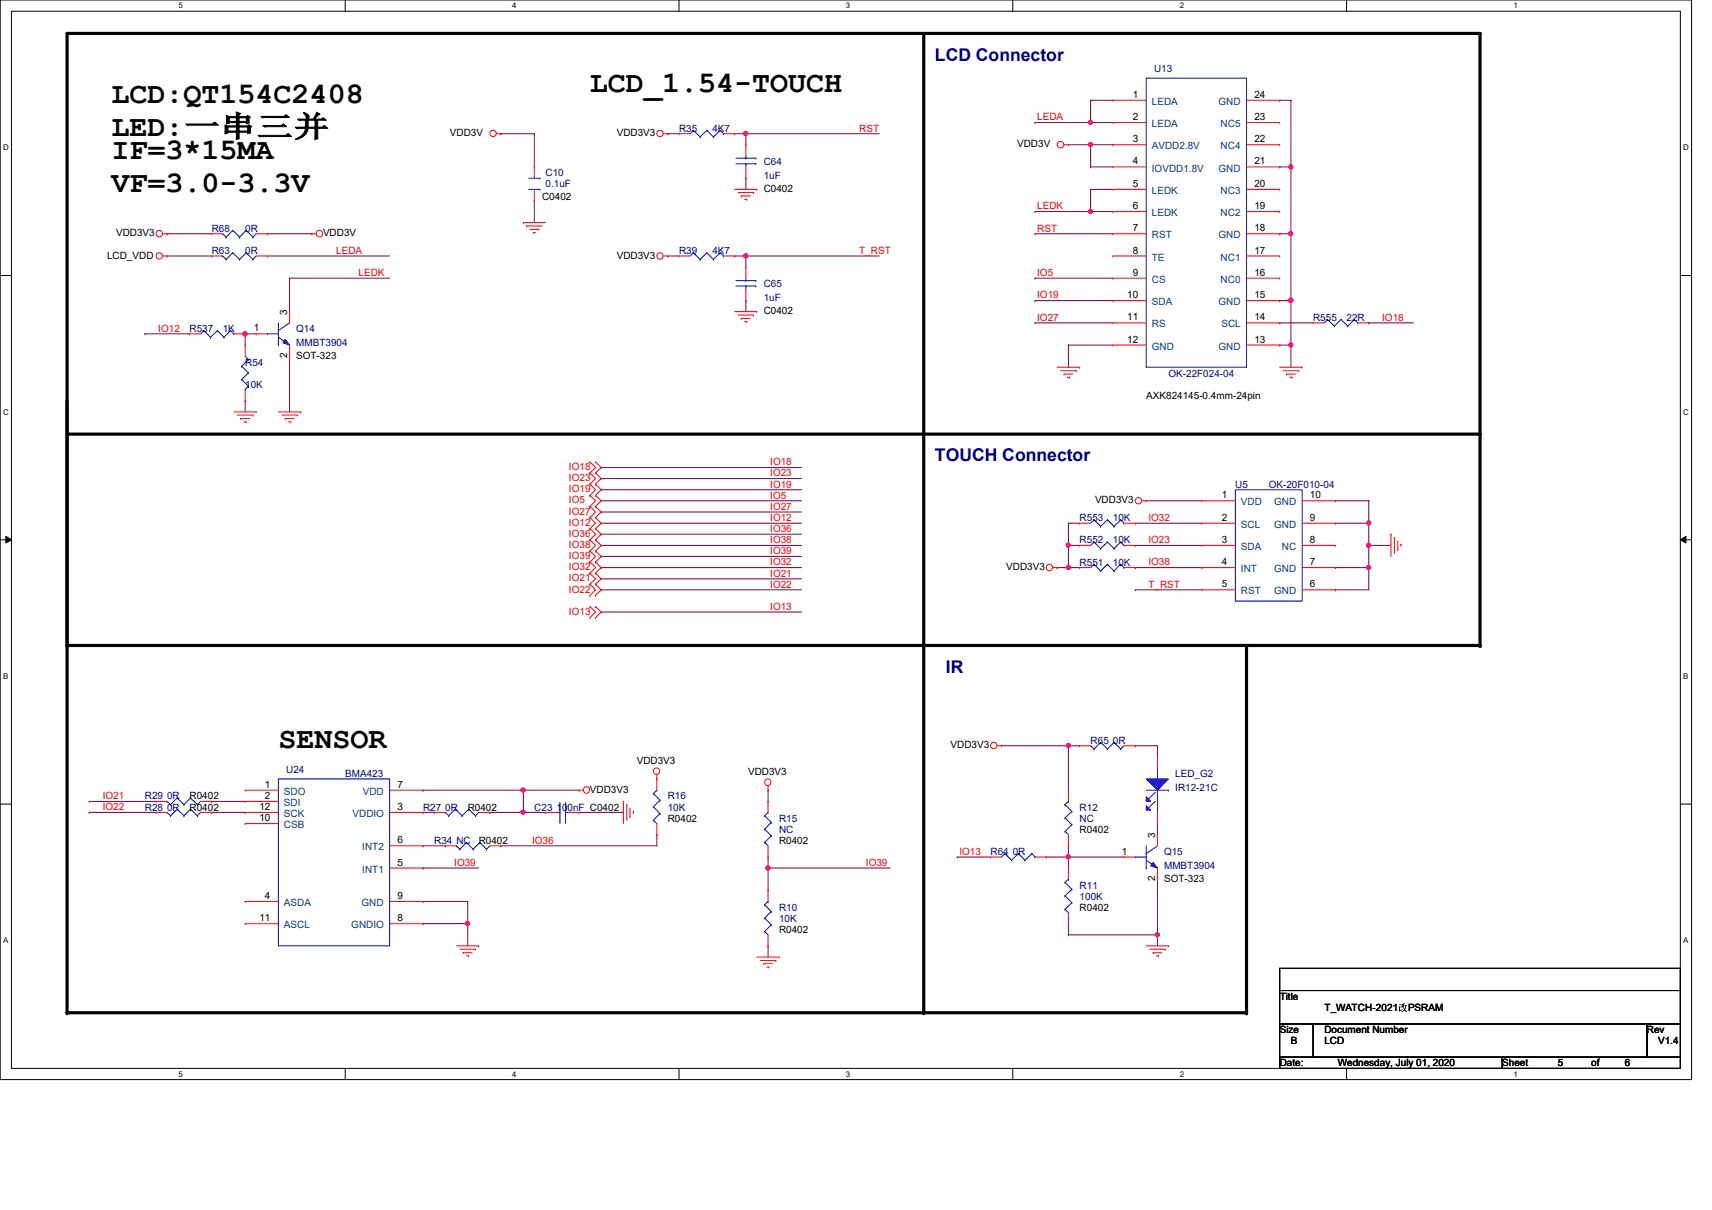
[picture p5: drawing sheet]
<svg xmlns="http://www.w3.org/2000/svg" width="297mm" height="210mm" viewBox="0 0 297 210" stroke-linecap="round" stroke-linejoin="round" font-family="sans-serif">
<path d="M0 0h293.5v187.3h-293.5zM2 1.9h289.5v183.4h-289.5z" fill="none" stroke="#000" stroke-width=".17"/>
<g fill="#fff">
<path d="M30.9 .2h.8v1.5h-.8z"/>
<path d="M30.9 185.5h.8v1.6h-.8z"/>
</g>
<path d="M59.9 0v1.9M59.9 185.3v2" fill="none" stroke="#000" stroke-width=".17"/>
<g fill="#fff">
<path d="M88.9 .2h.7v1.5h-.7z"/>
<path d="M88.9 185.5h.7v1.6h-.7z"/>
</g>
<path d="M117.8 0v1.9M117.8 185.3v2" fill="none" stroke="#000" stroke-width=".17"/>
<g fill="#fff">
<path d="M146.8 .2h.7v1.5h-.7z"/>
<path d="M146.8 185.5h.7v1.6h-.7z"/>
</g>
<path d="M175.7 0v1.9M175.7 185.3v2" fill="none" stroke="#000" stroke-width=".17"/>
<g fill="#fff">
<path d="M204.7 .2h.7v1.5h-.7z"/>
<path d="M204.7 185.5h.7v1.6h-.7z"/>
</g>
<path d="M233.6 0v1.9M233.6 185.3v2" fill="none" stroke="#000" stroke-width=".17"/>
<g fill="#fff">
<path d="M262.6 .2h.8v1.5h-.8z"/>
<path d="M262.6 185.5h.8v1.6h-.8z"/>
<path d="M.5 24.8h1v1.6h-1z"/>
<path d="M292.1 24.8h.9v1.6h-.9z"/>
<path d="M.5 70.7h1v1.5h-1z"/>
<path d="M292.1 70.7h.9v1.5h-.9z"/>
</g>
<path d="M0 47.8h2M291.5 47.8h2" fill="none" stroke="#000" stroke-width=".17"/>
<g fill="#fff">
<path d="M.5 116.5h.9v1.6h-.9z"/>
<path d="M292.1 116.5h.8v1.6h-.8z"/>
</g>
<path d="M0 93.6h2M1 93l1 .6-1 .6zM291.5 93.6l1-.6v1.2zM291.5 93.6h2" fill="none" stroke="#000" stroke-width=".17"/>
<path d="M1 93l1 .6-1 .6zM291.5 93.6l1-.6v1.2z" fill="#000"/>
<g fill="#fff">
<path d="M.5 162.4h.9v1.5h-.9z"/>
<path d="M292.1 162.4h.8v1.5h-.8z"/>
</g>
<path d="M0 139.5h2M291.5 139.5h2" fill="none" stroke="#000" stroke-width=".17"/>
<path d="M160.3 5.8v169.9M11.6 75.3h245.2M11.6 112h245.2v-106.2h-245.2v169.9h204.7v-63.7" fill="none" stroke="#000" stroke-width=".55"/>
<g fill="#000">
<circle cx="256.8" cy="5.8" r=".28"/>
<circle cx="160.3" cy="75.3" r=".28"/>
<circle cx="256.8" cy="75.3" r=".28"/>
<circle cx="11.6" cy="112" r=".28"/>
<circle cx="160.3" cy="112" r=".28"/>
<circle cx="256.8" cy="112" r=".28"/>
<circle cx="11.6" cy="175.7" r=".28"/>
<circle cx="160.3" cy="175.7" r=".28"/>
<circle cx="216.3" cy="175.7" r=".28"/>
</g>
<path d="M92.7 23.2h.1M92.7 34.8h.1M92.7 23.2v5.8M92.7 34.8v3.8M133.3 150.6h.1M133.3 150.6h21.2" fill="none" stroke="#7f003f" stroke-width=".17"/>
<circle cx="133.2" cy="150.6" r=".37" fill="#f0f"/>
<circle cx="133.2" cy="150.6" r=".37" fill="none" stroke="#f0f" stroke-width=".17"/>
<g fill="none" stroke="#7f003f" stroke-width=".17">
<path d="M86.9 23.2h.1M86.9 23.2h5.8M129.4 23.2h.1M129.4 30.9h.1M129.4 23.2h23.2M129.4 23.2v1.9M129.4 30.9v2M104.3 81.1h.1M104.3 83h.1M104.3 85h.1M104.3 88.8h.1M104.3 86.9h.1"/>
<path d="M104.3 90.8h.1M104.3 92.7h.1M104.3 98.5h.1M104.3 96.5h.1M104.3 81.1h34.8M104.3 83h34.8M104.3 85h34.8M104.3 88.8h34.8M104.3 86.9h34.8M104.3 90.8h34.8M104.3 92.7h34.8M104.3 98.5h34.8"/>
<path d="M104.3 96.5h34.8M104.3 102.3h.1M104.3 100.4h.1M104.3 102.3h34.8M104.3 100.4h34.8M133.3 137.1h.1M133.3 137.1v1.9M133.3 148.7h.1M133.3 150.6h.1M133.3 148.7v5.7M133.3 164.1h.1M133.3 164.1v1.9"/>
</g>
<circle cx="129.4" cy="23.2" r=".38" fill="#f0f"/>
<circle cx="129.4" cy="23.2" r=".38" fill="none" stroke="#f0f" stroke-width=".17"/>
<path d="M115.9 23.2h.1M115.9 23.2h1.9M127.5 23.2h.1M127.5 23.2h1.9M129.4 44.4h.1M129.4 52.2h.1M129.4 44.4h23.2M129.4 44.4v2M129.4 52.2v1.9" fill="none" stroke="#7f003f" stroke-width=".17"/>
<circle cx="129.4" cy="44.4" r=".37" fill="#f0f"/>
<circle cx="129.4" cy="44.4" r=".37" fill="none" stroke="#f0f" stroke-width=".17"/>
<path d="M115.9 44.4h.1M115.9 44.4h1.9M127.5 44.4h.1M127.5 44.4h1.9M90.8 137.1h.1M90.8 137.1h9.7M90.8 137.1v3.8M73.4 140.9h.1M73.4 140.9h1.9M90.8 140.9h.1M90.8 140.9h3.9" fill="none" stroke="#7f003f" stroke-width=".17"/>
<circle cx="90.8" cy="140.9" r=".37" fill="#f0f"/>
<circle cx="90.8" cy="140.9" r=".37" fill="none" stroke="#f0f" stroke-width=".17"/>
<circle cx="90.8" cy="137" r=".37" fill="#f0f"/>
<circle cx="90.8" cy="137" r=".37" fill="none" stroke="#f0f" stroke-width=".17"/>
<path d="M73.4 156.4h.1M73.4 156.4h7.7M81.1 160.2h.1M81.1 160.2v3.9" fill="none" stroke="#7f003f" stroke-width=".17"/>
<circle cx="81.1" cy="160.2" r=".37" fill="#f0f"/>
<circle cx="81.1" cy="160.2" r=".37" fill="none" stroke="#f0f" stroke-width=".17"/>
<g fill="none" stroke="#7f003f" stroke-width=".17">
<path d="M104.3 94.6h.1M104.3 94.6h34.8M185.4 98.5h.1M185.4 98.5h1.9M197 90.8h.1M197 94.6h.1M197 94.6h11.5M197 90.8h11.5M198.9 86.9h.1M198.9 86.9h9.6M15.5 139h.1M15.5 139h11.6"/>
<path d="M36.7 139h.1M36.7 139h5.8M73.4 137.1h.1M73.4 137.1h17.4M15.5 140.9h.1M15.5 140.9h11.6M36.7 140.9h.1M36.7 140.9h5.8M73.4 150.6h.1M73.4 146.7h.1M73.4 150.6h9.7M73.4 146.7h3.9"/>
<path d="M81.1 156.4h.1M81.1 156.4v3.8h-7.7M85 140.9h.1M85 140.9h5.8M86.9 146.7h.1M100.5 140.9h.1M100.5 140.9h7.7M114 144.8h.1M114 144.8v1.9h-27.1M73.4 160.2h.1"/>
</g>
<circle cx="185.3" cy="98.4" r=".37" fill="#f0f"/>
<circle cx="185.3" cy="98.4" r=".37" fill="none" stroke="#f0f" stroke-width=".17"/>
<g fill="none" stroke="#7f003f" stroke-width=".17">
<path d="M197 98.5h.1M197 98.5h11.5M231.7 86.9h.1M231.7 98.5h.1M231.7 98.5h5.8M231.7 86.9h5.8M237.5 86.9h.1M237.5 98.5h.1M237.5 98.5v3.8h-5.8M237.5 86.9v3.9M197 102.3h.1M197 102.3h11.5"/>
<path d="M231.7 102.3h.1"/>
</g>
<circle cx="237.5" cy="98.4" r=".37" fill="#f0f"/>
<circle cx="237.5" cy="98.4" r=".37" fill="none" stroke="#f0f" stroke-width=".17"/>
<path d="M231.7 90.8h.1M231.7 90.8h5.8M237.5 94.6h.1M237.5 90.8h.1M237.5 94.6h3.8M237.5 90.8v3.8" fill="none" stroke="#7f003f" stroke-width=".17"/>
<circle cx="237.5" cy="90.7" r=".38" fill="#f0f"/>
<circle cx="237.5" cy="90.7" r=".38" fill="none" stroke="#f0f" stroke-width=".17"/>
<path d="M29 44.4h.1M29 44.4h7.7M42.5 57.9h.1M42.5 57.9h1.9M42.5 57.9v2M46.4 44.4h.1M46.4 44.4h21.2M50.2 48.3h.1M50.2 48.3h17.4M50.2 61.8h.1M50.2 61.8v9.7" fill="none" stroke="#7f003f" stroke-width=".17"/>
<circle cx="42.5" cy="57.9" r=".38" fill="#f0f"/>
<circle cx="42.5" cy="57.9" r=".38" fill="none" stroke="#f0f" stroke-width=".17"/>
<path d="M189.2 21.3h.1M189.2 21.3h3.9M25.1 57.9h.1M25.1 57.9h7.8M29 40.6h.1M29 40.6h7.7M50.2 48.3h.1M50.2 48.3v5.8M185.4 59.9h.1M185.4 59.9v3.8M185.4 59.9h7.7" fill="none" stroke="#7f003f" stroke-width=".17"/>
<circle cx="189.2" cy="21.2" r=".37" fill="#f0f"/>
<circle cx="189.2" cy="21.2" r=".37" fill="none" stroke="#f0f" stroke-width=".17"/>
<path d="M189.2 17.4h.1M189.2 17.4h3.9M189.2 17.4v3.9M189.2 36.7h.1M189.2 36.7h3.9" fill="none" stroke="#7f003f" stroke-width=".17"/>
<circle cx="189.2" cy="36.7" r=".37" fill="#f0f"/>
<circle cx="189.2" cy="36.7" r=".37" fill="none" stroke="#f0f" stroke-width=".17"/>
<path d="M179.6 36.7h.1M179.6 21.3h.1M179.6 21.3h9.6M189.2 32.9h.1M189.2 25.1h.1M189.2 32.9h3.9M189.2 32.9v3.8h-9.6M189.2 25.1h3.9" fill="none" stroke="#7f003f" stroke-width=".17"/>
<circle cx="189.2" cy="25.1" r=".37" fill="#f0f"/>
<circle cx="189.2" cy="25.1" r=".37" fill="none" stroke="#f0f" stroke-width=".17"/>
<path d="M179.6 40.6h.1M179.6 48.3h.1M179.6 52.2h.1M179.6 56h.1M179.6 40.6h13.5M179.6 48.3h13.5M179.6 52.2h13.5M179.6 56h13.5M185.4 94.6h.1M185.4 94.6h1.9" fill="none" stroke="#7f003f" stroke-width=".17"/>
<circle cx="185.3" cy="94.6" r=".37" fill="#f0f"/>
<circle cx="185.3" cy="94.6" r=".37" fill="none" stroke="#f0f" stroke-width=".17"/>
<g fill="none" stroke="#7f003f" stroke-width=".17">
<path d="M185.4 25.1h.1M185.4 25.1h3.8M189.2 29h.1M189.2 25.1h.1M189.2 29h3.9M189.2 25.1v3.9M183.4 98.5h.1M185.4 94.6h.1M185.4 90.8h.1M185.4 90.8v7.7h-2M185.4 90.8h1.9M104.3 106.2h.1"/>
<path d="M104.3 106.2h34.8M185.4 129.4h.1M185.4 129.4h1.9"/>
</g>
<circle cx="185.3" cy="129.3" r=".38" fill="#f0f"/>
<circle cx="185.3" cy="129.3" r=".38" fill="none" stroke="#f0f" stroke-width=".17"/>
<path d="M200.8 162.2h.1M200.8 162.2v1.9" fill="none" stroke="#7f003f" stroke-width=".17"/>
<circle cx="200.8" cy="162.2" r=".37" fill="#f0f"/>
<circle cx="200.8" cy="162.2" r=".37" fill="none" stroke="#f0f" stroke-width=".17"/>
<path d="M46.4 40.6h.1M46.4 40.6h7.7M42.5 69.5h.1M42.5 69.5v2M166.1 148.7h.1M166.1 148.7h5.8M185.4 148.7h.1M185.4 148.7h9.6" fill="none" stroke="#7f003f" stroke-width=".17"/>
<circle cx="185.3" cy="148.6" r=".38" fill="#f0f"/>
<circle cx="185.3" cy="148.6" r=".38" fill="none" stroke="#f0f" stroke-width=".17"/>
<g fill="none" stroke="#7f003f" stroke-width=".17">
<path d="M224 29h.1M224 29v11.6M173.8 129.4h.1M173.8 129.4h11.6M185.4 129.4h.1M185.4 129.4v7.7M197 129.4h.1M197 129.4h3.8M200.8 129.4h.1M200.8 129.4v1.9M181.5 148.7h.1M181.5 148.7h3.9"/>
<path d="M185.4 148.7h.1M185.4 146.7h.1M185.4 146.7v3.9M200.8 152.5h.1M200.8 142.9h.1M200.8 152.5v9.7h-15.4M200.8 142.9v1.9M185.4 160.2h.1M185.4 162.2h.1M185.4 160.2v2"/>
</g>
<circle cx="223.9" cy="29" r=".38" fill="#f0f"/>
<circle cx="223.9" cy="29" r=".38" fill="none" stroke="#f0f" stroke-width=".17"/>
<path d="M222 17.4h.1M222 17.4h2M222 29h.1M222 29h2M222 40.6h.1M222 40.6h2M224 40.6h.1M224 40.6v11.6" fill="none" stroke="#7f003f" stroke-width=".17"/>
<circle cx="223.9" cy="52.1" r=".38" fill="#f0f"/>
<circle cx="223.9" cy="52.1" r=".38" fill="none" stroke="#f0f" stroke-width=".17"/>
<circle cx="224" cy="40.5" r=".37" fill="#f0f"/>
<circle cx="224" cy="40.5" r=".37" fill="none" stroke="#f0f" stroke-width=".17"/>
<path d="M222 52.2h.1M222 52.2h2M224 59.9h.1M224 59.9v3.8" fill="none" stroke="#7f003f" stroke-width=".17"/>
<circle cx="224" cy="59.8" r=".37" fill="#f0f"/>
<circle cx="224" cy="59.8" r=".37" fill="none" stroke="#f0f" stroke-width=".17"/>
<path d="M224 17.4h.1M224 17.4v11.6M222 59.9h.1M222 56h.1M222 56h5.8M224 52.2h.1M224 52.2v7.7h-2M237.5 56h.1M237.5 56h7.7" fill="none" stroke="#7f003f" stroke-width=".17"/>
<circle cx="223.9" cy="52.1" r=".38" fill="#f0f"/>
<circle cx="223.9" cy="52.1" r=".38" fill="none" stroke="#f0f" stroke-width=".17"/>
<path d="M237.5 94.6h.1M237.5 94.6v3.9" fill="none" stroke="#7f003f" stroke-width=".17"/>
<circle cx="237.5" cy="94.6" r=".37" fill="#f0f"/>
<circle cx="237.5" cy="94.6" r=".37" fill="none" stroke="#f0f" stroke-width=".17"/>
<g fill="none" stroke="#f00" stroke-width=".17">
<path d="M86.1 23.2h.8M86.9 23.2h.1M90.8 38.6h.1M90.8 38.6h3.9M91.4 39.2h.1M91.4 39.2h2.7M91.9 39.8h1.6M93.5 39.8h.1M115.1 23.2h.8M115.9 23.2h.1M127.5 32.9h3.8M128.1 33.4h2.7"/>
<path d="M128.6 34h.1M128.6 34h1.6M129.2 34.6h.4M129.6 34.6h.1M130.8 33.4h.1M131.3 32.9h.1M184.6 25.1h.8M185.4 25.1h.1M28.2 44.4h.8M28.2 40.6h.8M29 44.4h.1M29 40.6h.1"/>
<path d="M54.1 40.6h.1M54.1 40.6h.8M92.5 40.3h.1M92.5 40.3h.4M115.1 44.4h.8M115.9 44.4h.1M127.5 54.1h3.8M128.1 54.7h2.7M128.6 55.2h.1M128.6 55.2h1.6M129.2 55.8h.4M129.6 55.8h.1"/>
<path d="M130.8 54.7h.1M131.3 54.1h.1M40.6 71.5h3.8M41.2 72h2.7M41.7 72.6h.1M41.7 72.6h1.6M42.3 73.2h.4M42.7 73.2h.1M43.9 72h.1M44.4 71.5h.1M48.3 71.5h3.9M48.9 72h2.7"/>
<path d="M49.5 72.6h.1M49.5 72.6h1.5M50 73.2h.5M50.5 73.2h.1M51.6 72h.1M52.2 71.5h.1M183.4 63.7h3.9M184 64.3h2.7M184.6 64.9h.1M184.6 64.9h1.5M185.2 65.4h.4M185.6 65.4h.1"/>
<path d="M186.7 64.3h.1M187.3 63.7h.1M222 63.7h3.9M222.6 64.3h2.7M223.2 64.9h.1M223.2 64.9h1.5M223.8 65.4h.4M224.2 65.4h.1M225.3 64.3h.1M225.9 63.7h.1M102.4 80.1h.1M102.4 82h.1"/>
<path d="M102.4 84h.1M102.4 85.9h.1M102.4 87.8h.1M102.4 89.8h.1M102.4 91.7h.1M102.4 93.6h.1M102.4 95.6h.1M102.4 97.5h.1M102.4 99.4h.1M102.4 80.1l.9 1-.9 .9M102.4 82l.9 1-.9 1M102.4 84l.9 1-.9 .9"/>
<path d="M102.4 85.9l.9 1-.9 .9M102.4 87.8l.9 1-.9 1M102.4 89.8l.9 1-.9 .9M102.4 91.7l.9 1-.9 .9M102.4 95.6l.9 .9-.9 1M102.4 97.5l.9 1-.9 .9M102.4 99.4l.9 1-.9 .9M102.4 93.6l.9 1-.9 1M103.3 82h.1M103.3 80.1h.1M103.3 84h.1M103.3 85.9h.1"/>
<path d="M103.3 87.8h.1M103.3 89.8h.1M103.3 91.7h.1M103.3 93.6h.1M103.3 97.5h.1M103.3 95.6h.1M103.3 99.4h.1M103.3 80.1l1 1-1 .9M103.3 82l1 1-1 1M103.3 84l1 1-1 .9M103.3 85.9l1 1-1 .9M103.3 87.8l1 1-1 1"/>
<path d="M103.3 89.8l1 1-1 .9M103.3 91.7l1 1-1 .9M103.3 95.6l1 .9-1 1M103.3 97.5l1 1-1 .9M103.3 99.4l1 1-1 .9M103.3 93.6l1 1-1 1M182.7 98.5h.7M183.4 98.5h.1M198.1 86.9h.8M198.9 86.9h.1M208.5 86.9h.1M208.5 90.8h.1"/>
<path d="M208.5 94.6h.1M208.5 98.5h.1M208.5 86.9h5.8M208.5 98.5h5.8M208.5 90.8h5.8M208.5 94.6h5.8M225.9 86.9h5.8M225.9 98.5h5.8M225.9 90.8h5.8M225.9 94.6h5.8M231.7 98.5h.1M231.7 94.6h.1"/>
<path d="M231.7 90.8h.1M231.7 86.9h.1M241.3 92.7h.1M241.3 92.7v3.8M241.9 93.3h.1M241.9 93.3v2.7M242.5 95.4h.1M242.5 93.9v1.5M243.1 94.4h.1M243.1 94.4v.4M102.4 101.3h.1M102.4 103.3h.1"/>
<path d="M102.4 105.2h.1M102.4 107.1h.1M102.4 101.3l.9 1-.9 1M102.4 105.2l.9 1-.9 .9M103.3 101.3h.1M103.3 103.3h.1M103.3 107.1h.1M103.3 105.2h.1M103.3 101.3l1 1-1 1M103.3 105.2l1 1-1 .9M208.5 102.3h.1M208.5 102.3h5.8"/>
<path d="M225.9 102.3h5.8M231.7 102.3h.1M42.5 139h.1M42.5 137.1h.1M42.5 137.1h5.8M42.5 139h5.8M67.6 137.1h5.8M73.4 137.1h.1M100.5 137.1h.1M100.5 137.1h.7M108.2 139h.1M108.2 139v3.9"/>
<path d="M108.8 139.6h.1M108.8 139.6v2.7M114 135.1h.1M114 134.4v2.7M133.3 137.1h.1M133.3 139h.1M133.3 136.3v.8M133.3 139v1.9M173 129.4h.8M173.8 129.4h.1M42.5 156.4h.1M42.5 140.9h.1"/>
<path d="M42.5 142.9h.1M42.5 156.4h5.8M42.5 140.9h5.8M42.5 142.9h5.8M67.6 146.7h5.8M67.6 150.6h5.8M67.6 156.4h5.8M67.6 140.9h5.8M73.4 146.7h.1M73.4 150.6h.1M73.4 156.4h.1M73.4 140.9h.1"/>
<path d="M75.3 140.9h.1M75.3 140.9h2M83.1 140.9h1.9M85 140.9h.1M109.3 141.7h.1M109.3 140.2v1.5M109.9 140.8h.1M109.9 140.8v.3M114 144.8h.1M114 142.9v1.9M133.3 148.7h.1M133.3 146.7v2"/>
<path d="M185.4 150.6h.1M185.4 150.6v1.9M185.4 158.3v1.9M42.5 160.2h.1M42.5 160.2h5.8M67.6 160.2h5.8M73.4 160.2h.1M79.2 164.1h3.9M79.8 164.7h2.7M80.3 165.3h.1M80.3 165.3h1.6M80.9 165.8h.4"/>
<path d="M81.3 165.8h.1M82.5 164.7h.1M83.1 164.1h.1M131.3 166h3.9M131.9 166.6h2.7M132.5 167.2h.1M132.5 167.2h1.5M133.1 167.8h.3M133.4 167.8h.1M134.6 166.6h.1M135.2 166h.1M185.4 160.2h.1"/>
<path d="M198.9 164.1h3.8M199.5 164.7h2.7M200.1 165.3h.1M200.1 165.3h1.5M200.6 165.8h.4M201 165.8h.1M202.2 164.7h.1M202.7 164.1h.1"/>
<circle cx="85.5" cy="23.2" r=".56"/>
<circle cx="114.5" cy="23.2" r=".56"/>
<circle cx="184" cy="25.1" r=".56"/>
<circle cx="27.6" cy="40.5" r=".56"/>
<circle cx="27.6" cy="44.4" r=".56"/>
<circle cx="55.4" cy="40.5" r=".57"/>
<circle cx="114.5" cy="44.4" r=".56"/>
<circle cx="182.1" cy="98.4" r=".56"/>
<circle cx="197.5" cy="86.9" r=".56"/>
<circle cx="101.8" cy="137" r=".56"/>
<circle cx="113.9" cy="133.8" r=".56"/>
<circle cx="133.2" cy="135.7" r=".56"/>
<circle cx="172.4" cy="129.3" r=".56"/>
</g>
<path d="M222 168h69.5v3.8h-69.5zM222 171.8h69.5v5.8h-69.5zM222 177.6h5.8v5.8h-5.8zM227.8 177.6h57.9v5.8h-57.9zM285.7 177.6h5.8v5.8h-5.8zM222 183.4h38.6v1.9h-38.6zM260.6 183.4h30.9v1.9h-30.9z" fill="none" stroke="#000" stroke-width=".17"/>
<g fill="none" stroke="#00f" stroke-width=".17">
<path d="M214.3 85h11.6v19.3h-11.6zM48.3 135.1h19.3v29h-19.3zM113.4 140h.1M113.4 137.7h.1M113.4 140l1.1 1.1M113.4 137.7l1.1 1.1M114 137.1h.1M114 137.1l-.6 .6M114.5 138.8h.1M114.5 138.8l-1.1 1.2M77.3 140.9h.1M77.3 140.9l.5 .6"/>
<path d="M77.8 141.5h.1M79 140.4h.1M79 140.4l1.2 1.1M79 140.4l-1.2 1.1M80.2 141.5h.1M81.3 140.4h.1M81.3 140.4l1.2 1.1M81.3 140.4l-1.1 1.1M82.5 141.5h.1M83.1 140.9l-.6 .6M113.4 142.3h.1M113.4 142.3l.6 .6"/>
<path d="M114.5 141.1h.1M114.5 141.1l-1.1 1.2M132.7 146.1h.1M132.7 143.8h.1M132.7 141.5h.1M132.7 146.1l.6 .6M132.7 143.8l1.1 1.2M132.7 141.5l1.1 1.2M133.3 140.9h.1M133.3 140.9l-.6 .6M133.8 145h.1M133.8 142.7h.1"/>
<path d="M133.8 145l-1.1 1.1M133.8 142.7l-1.1 1.1M184.8 157.7h.1M184.8 155.4h.1M184.8 153.1h.1M184.8 157.7l.6 .6M184.8 155.4l1.2 1.2M184.8 153.1l1.2 1.2M185.4 152.5h.1M185.4 152.5l-.6 .6M186 156.6h.1M186 154.3h.1"/>
<path d="M186 156.6l-1.2 1.1M186 154.3l-1.2 1.1"/>
</g>
<path d="M198.9 135.1h3.8l-1.9 2z" fill="#00f"/>
<path d="M198.9 135.1h3.8l-1.9 2z" fill="none" stroke="#00f" stroke-width=".17"/>
<path d="M198.9 138.2l.7 .8h-.7z" fill="#00f"/>
<path d="M198.9 138.2l.7 .8h-.7z" fill="none" stroke="#00f" stroke-width=".17"/>
<path d="M198.9 139.8l.7 .7h-.7z" fill="#00f"/>
<g fill="none" stroke="#00f" stroke-width=".17">
<path d="M198.9 13.5h17.4v50.2h-17.4zM40.4 40h.1M40.4 40l1.2 1.1M40.4 40l-1.2 1.1M42.7 40h.1M42.7 40l1.2 1.1M42.7 40l-1.1 1.1M91.7 32.9h2M91.7 30.9h2M93.7 32.9h.1M93.7 30.9h.1M38.6 44.4h.1"/>
<path d="M38.6 40.6h.1M38.6 44.4l.6 .6M38.6 40.6l.6 .5M39.2 45h.1M39.2 41.1h.1M40.4 43.9h.1M40.4 43.9l1.2 1.1M40.4 43.9l-1.2 1.1M41.6 45h.1M41.6 41.1h.1M42.7 43.9h.1M42.7 43.9l1.2 1.1"/>
<path d="M42.7 43.9l-1.1 1.1M43.9 45h.1M43.9 41.1h.1M44.4 44.4l-.5 .6M44.4 40.6l-.5 .5M46.4 57.9h.1M46.4 57.9h1.9M48.3 57.4h.1M48.3 59.9h.1M48.3 58.5l1.9 1.4M48.3 56v3.9M50.2 59.9h.1"/>
<path d="M50.2 56l-1.9 1.4M230.3 55.4h.1M230.3 55.4l-.5 .6M230.3 55.4l1.2 1.2M231.5 56.6h.1M232.7 55.4h.1M232.7 55.4l-1.2 1.2M232.7 55.4l1.1 1.2M233.8 56.6h.1M235 55.4h.1M235 55.4l-1.2 1.2M235 55.4l.6 .6"/>
<path d="M235.6 56h.1M41.9 63.5h.1M41.9 65.8h.1M41.9 63.5l1.2 1.2M41.9 65.8l1.2 1.2M42.5 67.6h.1M42.5 61.8l.6 .6M43.1 62.4h.1M43.1 64.7h.1M43.1 67h.1M43.1 62.4l-1.2 1.1M43.1 64.7l-1.2 1.1"/>
<path d="M43.1 67l-.6 .6M29 139h.1M29 139l.6 .6M29.6 139.6h.1M30.7 138.4h.1M30.7 138.4l1.2 1.2M30.7 138.4l-1.1 1.2M31.9 139.6h.1M33.1 138.4h.1M33.1 138.4l1.1 1.2M33.1 138.4l-1.2 1.2M34.2 139.6h.1"/>
<path d="M34.8 139l-.6 .6M184.8 139.6h.1M184.8 139.6l1.2 1.2M185.4 139h.1M185.4 139l-.6 .6M198.9 139.8l.7 .7h-.7zM198.9 137.1h3.8M199.3 138.6h.1M200.4 137.5l-1.1 1.1M200.4 139l-1.1 1.2M200.8 133.2h.1M200.8 133.2v1.9"/>
<path d="M200.8 137.1v3.8M202.7 137.1h.1M184.8 144.2h.1M184.8 141.9h.1M184.8 144.2l.6 .6M184.8 141.9l1.2 1.1M186 143h.1M186 140.8h.1M186 143l-1.2 1.2M186 140.8l-1.2 1.1M199.3 140.2h.1M200.8 140.9h.1"/>
</g>
<g fill="none" stroke="#f00" stroke-width=".17">
<path d="M193.1 17.4h.1M193.1 17.4h5.8M216.3 17.4h5.7M222 17.4h.1M92.7 34.8h.1M92.7 29h.1M92.7 29v1.9M92.7 32.9v1.9M193.1 21.3h.1M193.1 25.1h.1M193.1 29h.1M193.1 32.9h.1"/>
<path d="M193.1 36.7h.1M193.1 21.3h5.8M193.1 25.1h5.8M193.1 29h5.8M193.1 32.9h5.8M193.1 36.7h5.8M216.3 21.3h5.7M216.3 25.1h5.7M216.3 29h5.7M216.3 32.9h5.7M216.3 36.7h5.7M222 36.7h.1"/>
<path d="M222 32.9h.1M222 29h.1M222 25.1h.1M222 21.3h.1M36.7 44.4h.1M36.7 40.6h.1M36.7 44.4h1.9M36.7 40.6h1.9M42.5 59.9h.1M42.5 59.9v1.9M44.4 44.4h2M44.4 40.6h2"/>
<path d="M46.4 44.4h.1M46.4 40.6h.1M193.1 40.6h.1M193.1 44.4h.1M193.1 48.3h.1M193.1 52.2h.1M193.1 56h.1M193.1 59.9h.1M193.1 44.4h5.8M193.1 56h5.8M193.1 40.6h5.8M193.1 48.3h5.8"/>
<path d="M193.1 52.2h5.8M193.1 59.9h5.8M216.3 44.4h5.7M216.3 56h5.7M216.3 40.6h5.7M216.3 48.3h5.7M216.3 52.2h5.7M216.3 59.9h5.7M222 59.9h.1M222 56h.1M222 52.2h.1M222 48.3h.1"/>
<path d="M222 44.4h.1M222 40.6h.1M227.8 56h.1M227.8 56h2M235.6 56h1.9M237.5 56h.1M42.5 69.5h.1M42.5 67.6v1.9M27.1 139h.1M27.1 139h1.9M34.8 139h1.9M36.7 139h.1"/>
<path d="M185.4 137.1h.1M185.4 137.1v1.9M200.8 131.3h.1M200.8 131.3v1.9M185.4 146.7h.1M185.4 144.8v1.9M200.8 142.9h.1M200.8 140.9v2"/>
</g>
<path d="M49.5 58.9l.7 1-1.1-.4z" fill="#00f"/>
<g fill="none" stroke="#00f" stroke-width=".17">
<path d="M49.5 58.9l.7 1-1.1-.4zM189.2 129.4h.1M189.2 129.4l.6 .5M189.8 129.9h.1M191 128.8h.1M191 128.8l1.1 1.1M191 128.8l-1.2 1.1M192.1 129.9h.1M193.3 128.8h.1M193.3 128.8l1.1 1.1M193.3 128.8l-1.2 1.1M194.4 129.9h.1"/>
<path d="M195 129.4l-.6 .5M197 148.7h.1M197 148.7h1.9M198.9 148.1h.1M198.9 150.6h.1M198.9 149.2l1.9 1.4M198.9 146.7v3.9M200.8 150.6h.1M200.8 146.7l-1.9 1.4"/>
</g>
<path d="M44.4 57.9h.1M44.4 57.9h2M50.2 54.1h.1M50.2 54.1v1.9M50.2 59.9v1.9M50.2 61.8h.1M187.3 129.4h.1M187.3 129.4h1.9M195 129.4h2M197 129.4h.1" fill="none" stroke="#f00" stroke-width=".17"/>
<path d="M200.1 149.6l.7 1-1.2-.4z" fill="#00f"/>
<g fill="none" stroke="#00f" stroke-width=".17">
<path d="M120.3 22.6h.1M120.3 22.6l-.5 .6M120.3 22.6l1.2 1.1M121.5 23.7h.1M122.6 22.6h.1M122.6 22.6l-1.1 1.1M122.6 22.6l1.2 1.1M123.8 23.7h.1M125 22.6h.1M125 22.6l-1.2 1.1M125 22.6l.5 .6M125.5 23.2h.1"/>
<path d="M127.7 28.4h3.4M127.7 27.4h3.4M129.4 27.4h.1M129.4 28.4h.1M129.4 27.1v.3M129.4 28.4v.6M131.1 28.4h.1M131.1 27.4h.1M35.4 57.4h.1M35.4 57.4l-.6 .5M35.4 57.4l1.1 1.1M36.5 58.5h.1"/>
<path d="M37.7 57.4h.1M37.7 57.4l-1.2 1.1M37.7 57.4l1.2 1.1M38.9 58.5h.1M40 57.4h.1M40 57.4l-1.1 1.1M40 57.4l.6 .5M40.6 57.9h.1M120.3 43.9h.1M120.3 43.9l-.5 .5M120.3 43.9l1.2 1.1M121.5 45h.1"/>
<path d="M122.6 43.9h.1M122.6 43.9l-1.1 1.1M122.6 43.9l1.2 1.1M123.8 45h.1M125 43.9h.1M125 43.9l-1.2 1.1M125 43.9l.5 .5M125.5 44.4h.1M127.7 49.6h3.4M127.7 48.7h3.4M129.4 48.7h.1M129.4 49.6h.1"/>
<path d="M129.4 48.3v.4M129.4 49.6v.6M131.1 49.6h.1M131.1 48.7h.1M189.8 94h.1M189.8 90.2h.1M189.8 97.9h.1M189.8 94l-.6 .6M189.8 94l1.2 1.2M189.8 90.2l-.6 .6M189.8 90.2l1.2 1.1M189.8 97.9l-.6 .6"/>
<path d="M189.8 97.9l1.2 1.2M191 95.2h.1M191 91.3h.1M191 99.1h.1M192.1 94h.1M192.1 90.2h.1M192.1 97.9h.1M192.1 94l-1.1 1.2M192.1 94l1.2 1.2M192.1 90.2l-1.1 1.1M192.1 90.2l1.2 1.1M192.1 97.9l-1.1 1.2"/>
<path d="M192.1 97.9l1.2 1.2M193.3 95.2h.1M193.3 91.3h.1M193.3 99.1h.1M194.4 94h.1M194.4 90.2h.1M194.4 97.9h.1M194.4 94l-1.1 1.2M194.4 94l.6 .6M194.4 90.2l-1.1 1.1M194.4 90.2l.6 .6M194.4 97.9l-1.1 1.2"/>
<path d="M194.4 97.9l.6 .6M195 94.6h.1M195 90.8h.1M195 98.5h.1M97.2 139.2v3.5M98.1 139.2v3.5M29 140.9h.1M29 140.9l.6 .6M29.6 141.5h.1M30.7 140.4h.1M30.7 140.4l1.2 1.1M30.7 140.4l-1.1 1.1"/>
<path d="M31.9 141.5h.1M33.1 140.4h.1M33.1 140.4l1.1 1.1M33.1 140.4l-1.2 1.1M34.2 141.5h.1M34.8 140.9l-.6 .6M79.2 146.7h.1M79.2 146.7l.6 .6M79.8 147.3h.1M80.9 146.1h.1M80.9 146.1l1.2 1.2M80.9 146.1l-1.1 1.2"/>
<path d="M82.1 147.3h.1M83.3 146.1h.1M83.3 146.1l1.1 1.2M83.3 146.1l-1.2 1.2M84.4 147.3h.1M85 146.7l-.6 .6M96.6 140.9h.6M97.2 142.7h.1M97.2 140.9h.1M98.1 140.9h.1M98.1 142.7h.1M98.1 140.9h.4"/>
<path d="M132.7 159.3h.1M132.7 157h.1M132.7 159.3l1.1 1.1M132.7 157l1.1 1.1M133.3 156.4h.1M133.3 156.4l-.6 .6M133.8 158.1h.1M133.8 158.1l-1.1 1.2M174.4 148.1h.1M174.4 148.1l-.6 .6M174.4 148.1l1.1 1.1M175.5 149.2h.1"/>
<path d="M176.7 148.1h.1M176.7 148.1l-1.2 1.1M176.7 148.1l1.1 1.1M177.8 149.2h.1M179 148.1h.1M179 148.1l-1.2 1.1M179 148.1l.6 .6M179.6 148.7h.1M200.1 149.6l.7 1-1.2-.4zM132.7 161.6h.1M132.7 161.6l.6 .6M133.8 160.4h.1"/>
<path d="M133.8 160.4l-1.1 1.2"/>
</g>
<g fill="none" stroke="#f00" stroke-width=".17">
<path d="M117.8 23.2h.1M117.8 23.2h2M125.5 23.2h2M127.5 23.2h.1M129.4 25.1h.1M129.4 30.9h.1M129.4 25.1v2M129.4 29v1.9M32.9 57.9h.1M32.9 57.9h1.9M40.6 57.9h1.9M42.5 57.9h.1"/>
<path d="M117.8 44.4h.1M117.8 44.4h2M125.5 44.4h2M127.5 44.4h.1M129.4 46.4h.1M129.4 52.2h.1M129.4 46.4v1.9M129.4 50.2v2M187.3 94.6h.1M187.3 90.8h.1M187.3 98.5h.1M187.3 94.6h1.9"/>
<path d="M187.3 90.8h1.9M187.3 98.5h1.9M195 94.6h2M195 90.8h2M195 98.5h2M197 94.6h.1M197 90.8h.1M197 98.5h.1M27.1 140.9h.1M27.1 140.9h1.9M34.8 140.9h1.9M36.7 140.9h.1"/>
<path d="M77.3 146.7h.1M77.3 146.7h1.9M85 146.7h1.9M86.9 146.7h.1M94.7 140.9h.1M94.7 140.9h1.9M98.5 140.9h2M100.5 140.9h.1M133.3 154.4h.1M133.3 154.4v2M171.9 148.7h.1M171.9 148.7h1.9"/>
<path d="M179.6 148.7h1.9M181.5 148.7h.1M195 148.7h.1M195 148.7h2M200.8 144.8h.1M200.8 152.5h.1M200.8 144.8v1.9M200.8 150.6v1.9M133.3 164.1h.1M133.3 162.2v1.9"/>
</g>
<circle cx="133.2" cy="150.6" r=".37" fill="#f0f"/>
<circle cx="133.2" cy="150.6" r=".37" fill="none" stroke="#f0f" stroke-width=".17"/>
<circle cx="129.4" cy="23.2" r=".38" fill="#f0f"/>
<circle cx="129.4" cy="23.2" r=".38" fill="none" stroke="#f0f" stroke-width=".17"/>
<circle cx="129.4" cy="44.4" r=".37" fill="#f0f"/>
<circle cx="129.4" cy="44.4" r=".37" fill="none" stroke="#f0f" stroke-width=".17"/>
<circle cx="90.8" cy="140.9" r=".37" fill="#f0f"/>
<circle cx="90.8" cy="140.9" r=".37" fill="none" stroke="#f0f" stroke-width=".17"/>
<circle cx="90.8" cy="137" r=".37" fill="#f0f"/>
<circle cx="90.8" cy="137" r=".37" fill="none" stroke="#f0f" stroke-width=".17"/>
<circle cx="81.1" cy="160.2" r=".37" fill="#f0f"/>
<circle cx="81.1" cy="160.2" r=".37" fill="none" stroke="#f0f" stroke-width=".17"/>
<circle cx="185.3" cy="98.4" r=".37" fill="#f0f"/>
<circle cx="185.3" cy="98.4" r=".37" fill="none" stroke="#f0f" stroke-width=".17"/>
<circle cx="237.5" cy="98.4" r=".37" fill="#f0f"/>
<circle cx="237.5" cy="98.4" r=".37" fill="none" stroke="#f0f" stroke-width=".17"/>
<circle cx="237.5" cy="90.7" r=".38" fill="#f0f"/>
<circle cx="237.5" cy="90.7" r=".38" fill="none" stroke="#f0f" stroke-width=".17"/>
<circle cx="42.5" cy="57.9" r=".38" fill="#f0f"/>
<circle cx="42.5" cy="57.9" r=".38" fill="none" stroke="#f0f" stroke-width=".17"/>
<circle cx="189.2" cy="21.2" r=".37" fill="#f0f"/>
<circle cx="189.2" cy="21.2" r=".37" fill="none" stroke="#f0f" stroke-width=".17"/>
<circle cx="189.2" cy="36.7" r=".37" fill="#f0f"/>
<circle cx="189.2" cy="36.7" r=".37" fill="none" stroke="#f0f" stroke-width=".17"/>
<circle cx="189.2" cy="25.1" r=".37" fill="#f0f"/>
<circle cx="189.2" cy="25.1" r=".37" fill="none" stroke="#f0f" stroke-width=".17"/>
<circle cx="185.3" cy="94.6" r=".37" fill="#f0f"/>
<circle cx="185.3" cy="94.6" r=".37" fill="none" stroke="#f0f" stroke-width=".17"/>
<circle cx="185.3" cy="129.3" r=".38" fill="#f0f"/>
<circle cx="185.3" cy="129.3" r=".38" fill="none" stroke="#f0f" stroke-width=".17"/>
<circle cx="200.8" cy="162.2" r=".37" fill="#f0f"/>
<circle cx="200.8" cy="162.2" r=".37" fill="none" stroke="#f0f" stroke-width=".17"/>
<circle cx="185.3" cy="148.6" r=".38" fill="#f0f"/>
<circle cx="185.3" cy="148.6" r=".38" fill="none" stroke="#f0f" stroke-width=".17"/>
<circle cx="223.9" cy="29" r=".38" fill="#f0f"/>
<circle cx="223.9" cy="29" r=".38" fill="none" stroke="#f0f" stroke-width=".17"/>
<circle cx="223.9" cy="52.1" r=".38" fill="#f0f"/>
<circle cx="223.9" cy="52.1" r=".38" fill="none" stroke="#f0f" stroke-width=".17"/>
<circle cx="224" cy="40.5" r=".37" fill="#f0f"/>
<circle cx="224" cy="40.5" r=".37" fill="none" stroke="#f0f" stroke-width=".17"/>
<circle cx="224" cy="59.8" r=".37" fill="#f0f"/>
<circle cx="224" cy="59.8" r=".37" fill="none" stroke="#f0f" stroke-width=".17"/>
<circle cx="223.9" cy="52.1" r=".38" fill="#f0f"/>
<circle cx="223.9" cy="52.1" r=".38" fill="none" stroke="#f0f" stroke-width=".17"/>
<circle cx="237.5" cy="94.6" r=".37" fill="#f0f"/>
<circle cx="237.5" cy="94.6" r=".37" fill="none" stroke="#f0f" stroke-width=".17"/>
<g font-size="5.2">
<text x="19.3" y="17.9">LCD:QT154C2408</text>
<text x="102.4" y="16">LCD_1.54-TOUCH</text>
<text x="19.3" y="23.7">LED:一一一一</text>
<text x="19.3" y="27.6">IF=3*15MA</text>
<text x="19.3" y="33.3">VF=3.0-3.3V</text>
<text x="48.3" y="129.8">SENSOR</text>
</g>
<g font-size="3" fill="#00007f">
<text x="162.2" y="10.6">LCD Connector</text>
<text x="162.2" y="80.1">TOUCH Connector</text>
<text x="164.1" y="116.8">IR</text>
</g>
<g font-size="1.7">
<text x="196.6" y="17">1</text>
<text x="217.6" y="17">24</text>
<text x="78.1" y="23.6">VDD3V</text>
<text x="107" y="23.6">VDD3V3</text>
<text x="196.6" y="20.8">2</text>
<text x="217.6" y="20.8">23</text>
<text x="176.5" y="25.6">VDD3V</text>
<text x="196.6" y="24.7">3</text>
<text x="196.6" y="28.5">4</text>
<text x="217.6" y="28.5">21</text>
<text x="217.6" y="24.7">22</text>
<text x="94.1" y="34.6">C0402</text>
<text x="132.5" y="33.3">C0402</text>
<text x="196.6" y="32.4">5</text>
<text x="217.6" y="32.4">20</text>
<text x="20.1" y="41">VDD3V3</text>
<text x="56" y="41">VDD3V</text>
<text x="196.6" y="36.3">6</text>
<text x="196.6" y="40.1">7</text>
<text x="217.6" y="40.1">18</text>
<text x="217.6" y="36.3">19</text>
<text x="18.6" y="44.9">LCD_VDD</text>
<text x="107" y="44.9">VDD3V3</text>
<text x="196.6" y="44">8</text>
<text x="196.6" y="47.8">9</text>
<text x="217.6" y="47.8">16</text>
<text x="217.6" y="44">17</text>
<text x="195.6" y="51.7">10</text>
<text x="217.6" y="51.7">15</text>
<text x="44.1" y="57.5">1</text>
<text x="49.8" y="54.7" transform="rotate(-90 49.8 54.7)">3</text>
<text x="132.5" y="54.5">C0402</text>
<text x="195.6" y="55.6">11</text>
<text x="195.6" y="59.4">12</text>
<text x="217.6" y="59.4">13</text>
<text x="217.6" y="55.6">14</text>
<text x="49.8" y="62.2" transform="rotate(-90 49.8 62.2)">2</text>
<text x="51.4" y="62.2">SOT-323</text>
<text x="198.9" y="69.2">AXK824145-0.4mm-24pin</text>
<text x="190" y="87.3">VDD3V3</text>
<text x="212" y="86.4">1</text>
<text x="227.3" y="86.4">10</text>
<text x="212" y="90.3">2</text>
<text x="212" y="94.2">3</text>
<text x="227.3" y="94.2">8</text>
<text x="227.3" y="90.3">9</text>
<text x="174.6" y="98.9">VDD3V3</text>
<text x="212" y="101.9">5</text>
<text x="212" y="98">4</text>
<text x="227.3" y="101.9">6</text>
<text x="227.3" y="98">7</text>
<text x="164.9" y="129.8">VDD3V3</text>
<text x="46" y="136.7">1</text>
<text x="69" y="136.7">7</text>
<text x="102.4" y="137.5">VDD3V3</text>
<text x="110.5" y="132.5">VDD3V3</text>
<text x="129.8" y="134.5">VDD3V3</text>
<text x="32.9" y="138.7">R0402</text>
<text x="32.9" y="140.6">R0402</text>
<text x="45" y="140.5">12</text>
<text x="45" y="142.5">10</text>
<text x="46" y="138.6">2</text>
<text x="69" y="140.5">3</text>
<text x="81.1" y="140.6">R0402</text>
<text x="115.9" y="142.5">R0402</text>
<text x="69" y="146.3">6</text>
<text x="83.1" y="146.4">R0402</text>
<text x="135.2" y="146.4">R0402</text>
<text x="187.3" y="144.5">R0402</text>
<text x="194.6" y="148.3">1</text>
<text x="200.4" y="145.4" transform="rotate(-90 200.4 145.4)">3</text>
<text x="46" y="156">4</text>
<text x="69" y="150.2">5</text>
<text x="69" y="156">9</text>
<text x="200.4" y="152.9" transform="rotate(-90 200.4 152.9)">2</text>
<text x="202" y="153">SOT-323</text>
<text x="45" y="159.8">11</text>
<text x="69" y="159.8">8</text>
<text x="135.2" y="161.8">R0402</text>
<text x="187.3" y="158">R0402</text>
<text x="222" y="173.4">Title</text>
<text x="222" y="179.2">Size</text>
<text x="229.8" y="179.2">Document Number</text>
<text x="229.8" y="175.3">T_WATCH-2021改PSRAM</text>
<text x="285.7" y="179.2">Rev</text>
<text x="222" y="185">Date:</text>
<text x="224" y="181.1">B</text>
<text x="229.8" y="181.1">LCD</text>
<text x="232.1" y="185">Wednesday, July 01, 2020</text>
<text x="260.6" y="185">Sheet</text>
<text x="270.3" y="185">5</text>
<text x="276.1" y="185">of</text>
<text x="281.9" y="185">6</text>
<text x="287.7" y="181.1">V1.4</text>
</g>
<g font-size="1.7" fill="#00007f">
<text x="200.2" y="12.4">U13</text>
<text x="117.8" y="22.9">R35</text>
<text x="123.6" y="22.9">4K7</text>
<text x="132.5" y="28.7">C64</text>
<text x="94.7" y="30.6">C10</text>
<text x="94.7" y="32.5">0.1uF</text>
<text x="132.5" y="31">1uF</text>
<text x="36.7" y="40.2">R68</text>
<text x="42.5" y="40.2">0R</text>
<text x="36.7" y="44.1">R63</text>
<text x="42.5" y="44.1">0R</text>
<text x="117.8" y="44.1">R39</text>
<text x="123.6" y="44.1">4K7</text>
<text x="132.5" y="49.9">C65</text>
<text x="132.5" y="52.2">1uF</text>
<text x="32.9" y="57.6">R537</text>
<text x="38.6" y="57.6">1K</text>
<text x="51.4" y="57.6">Q14</text>
<text x="51.4" y="59.9">MMBT3904</text>
<text x="227.8" y="55.7">R555</text>
<text x="233.6" y="55.7">22R</text>
<text x="42.5" y="63.4">R54</text>
<text x="202.7" y="65.3">OK-22F024-04</text>
<text x="42.5" y="67.3">10K</text>
<text x="214.3" y="84.6">U5</text>
<text x="220.1" y="84.6">OK-20F010-04</text>
<text x="187.3" y="94.3">R552</text>
<text x="187.3" y="90.4">R553</text>
<text x="193.1" y="94.3">10K</text>
<text x="193.1" y="90.4">10K</text>
<text x="187.3" y="98.1">R551</text>
<text x="193.1" y="98.1">10K</text>
<text x="189.2" y="129">R65 0R</text>
<text x="49.7" y="134.1">U24</text>
<text x="59.9" y="134.8">BMA423</text>
<text x="203.9" y="134.8">LED_G2</text>
<text x="203.9" y="137.2">IR12-21C</text>
<text x="25.1" y="138.7">R29 0R</text>
<text x="25.1" y="140.6">R28 0R</text>
<text x="73.4" y="140.6">R27 0R</text>
<text x="92.7" y="140.6">C23 100nF C0402</text>
<text x="115.9" y="138.7">R16</text>
<text x="115.9" y="140.6">10K</text>
<text x="135.2" y="142.5">R15</text>
<text x="187.3" y="140.6">R12</text>
<text x="187.3" y="142.5">NC</text>
<text x="75.4" y="146.4">R34 NC</text>
<text x="135.2" y="144.5">NC</text>
<text x="171.9" y="148.3">R64 0R</text>
<text x="202" y="148.3">Q15</text>
<text x="187.3" y="154.1">R11</text>
<text x="202" y="150.7">MMBT3904</text>
<text x="135.2" y="158">R10</text>
<text x="135.2" y="159.9">10K</text>
<text x="187.3" y="156">100K</text>
</g>
<g font-size="1.7" fill="#f00">
<text x="149.1" y="22.8">RST</text>
<text x="180" y="20.9">LEDA</text>
<text x="180" y="36.3">LEDK</text>
<text x="180" y="40.2">RST</text>
<text x="58.3" y="44">LEDA</text>
<text x="62.2" y="47.9">LEDK</text>
<text x="149.1" y="44">T_RST</text>
<text x="180" y="47.9">IO5</text>
<text x="180" y="51.8">IO19</text>
<text x="27.5" y="57.5">IO12</text>
<text x="180" y="55.6">IO27</text>
<text x="239.8" y="55.6">IO18</text>
<text x="98.7" y="81.5">IO18</text>
<text x="98.7" y="83.5">IO23</text>
<text x="133.6" y="80.7">IO18</text>
<text x="133.6" y="82.6">IO23</text>
<text x="98.7" y="85.4">IO19</text>
<text x="98.7" y="87.3">IO5</text>
<text x="98.7" y="89.3">IO27</text>
<text x="133.6" y="84.6">IO19</text>
<text x="133.6" y="88.4">IO27</text>
<text x="133.6" y="86.5">IO5</text>
<text x="98.7" y="91.2">IO12</text>
<text x="98.7" y="93.1">IO36</text>
<text x="98.7" y="95">IO38</text>
<text x="133.6" y="90.4">IO12</text>
<text x="133.6" y="92.3">IO36</text>
<text x="133.6" y="94.2">IO38</text>
<text x="199.3" y="90.4">IO32</text>
<text x="199.3" y="94.2">IO23</text>
<text x="98.7" y="97">IO39</text>
<text x="98.7" y="98.9">IO32</text>
<text x="98.7" y="100.8">IO21</text>
<text x="133.6" y="98.1">IO32</text>
<text x="133.6" y="96.1">IO39</text>
<text x="133.6" y="101.9">IO22</text>
<text x="133.6" y="100">IO21</text>
<text x="199.3" y="98.1">IO38</text>
<text x="199.3" y="101.9">T_RST</text>
<text x="98.7" y="102.8">IO22</text>
<text x="98.7" y="106.6">IO13</text>
<text x="133.6" y="105.8">IO13</text>
<text x="17.8" y="138.6">IO21</text>
<text x="17.8" y="140.5">IO22</text>
<text x="92.3" y="146.3">IO36</text>
<text x="166.5" y="148.3">IO13</text>
<text x="78.8" y="150.2">IO39</text>
<text x="150.2" y="150.2">IO39</text>
</g>
<g font-size="1.7" fill="#003f7f">
<text x="199.9" y="18.2">LEDA</text>
<text x="199.9" y="22.1">LEDA</text>
<text x="211.4" y="18.2">GND</text>
<text x="211.8" y="22.1">NC5</text>
<text x="199.9" y="25.9">AVDD2.8V</text>
<text x="199.9" y="29.8">IOVDD1.8V</text>
<text x="211.4" y="29.8">GND</text>
<text x="211.8" y="25.9">NC4</text>
<text x="199.9" y="33.7">LEDK</text>
<text x="211.8" y="33.7">NC3</text>
<text x="199.9" y="37.5">LEDK</text>
<text x="199.9" y="41.4">RST</text>
<text x="211.4" y="41.4">GND</text>
<text x="211.8" y="37.5">NC2</text>
<text x="199.9" y="45.2">TE</text>
<text x="211.8" y="45.2">NC1</text>
<text x="199.9" y="49.1">CS</text>
<text x="199.9" y="53">SDA</text>
<text x="211.4" y="53">GND</text>
<text x="211.8" y="49.1">NC0</text>
<text x="199.9" y="56.8">RS</text>
<text x="211.9" y="56.8">SCL</text>
<text x="199.9" y="60.7">GND</text>
<text x="211.4" y="60.7">GND</text>
<text x="215.3" y="87.7">VDD</text>
<text x="221.1" y="87.7">GND</text>
<text x="215.3" y="91.6">SCL</text>
<text x="215.3" y="95.4">SDA</text>
<text x="221.1" y="91.6">GND</text>
<text x="222.4" y="95.4">NC</text>
<text x="215.3" y="99.3">INT</text>
<text x="221.1" y="99.3">GND</text>
<text x="215.3" y="103.1">RST</text>
<text x="221.1" y="103.1">GND</text>
<text x="49.3" y="137.9">SDO</text>
<text x="62.9" y="137.9">VDD</text>
<text x="49.3" y="141.7">SCK</text>
<text x="49.3" y="143.7">CSB</text>
<text x="49.3" y="139.8">SDI</text>
<text x="61.2" y="141.7">VDDIO</text>
<text x="62.9" y="147.5">INT2</text>
<text x="62.9" y="151.4">INT1</text>
<text x="49.3" y="157.2">ASDA</text>
<text x="49.3" y="161">ASCL</text>
<text x="61" y="161">GNDIO</text>
<text x="62.7" y="157.2">GND</text>
</g>
<g font-size="1.4">
<text x="30.9" y="1.4">5</text>
<text x="88.9" y="1.4">4</text>
<text x="146.8" y="1.4">3</text>
<text x="204.7" y="1.4">2</text>
<text x="262.6" y="1.4">1</text>
<text x=".5" y="26.1">D</text>
<text x="292.1" y="26.1">D</text>
<text x=".5" y="71.9">C</text>
<text x="292.1" y="71.9">C</text>
<text x=".5" y="117.8">B</text>
<text x="292.1" y="117.8">B</text>
<text x=".5" y="163.6">A</text>
<text x="292.1" y="163.6">A</text>
<text x="30.9" y="186.8">5</text>
<text x="88.9" y="186.8">4</text>
<text x="146.8" y="186.8">3</text>
<text x="204.7" y="186.8">2</text>
<text x="262.6" y="186.8">1</text>
</g>
</svg>
